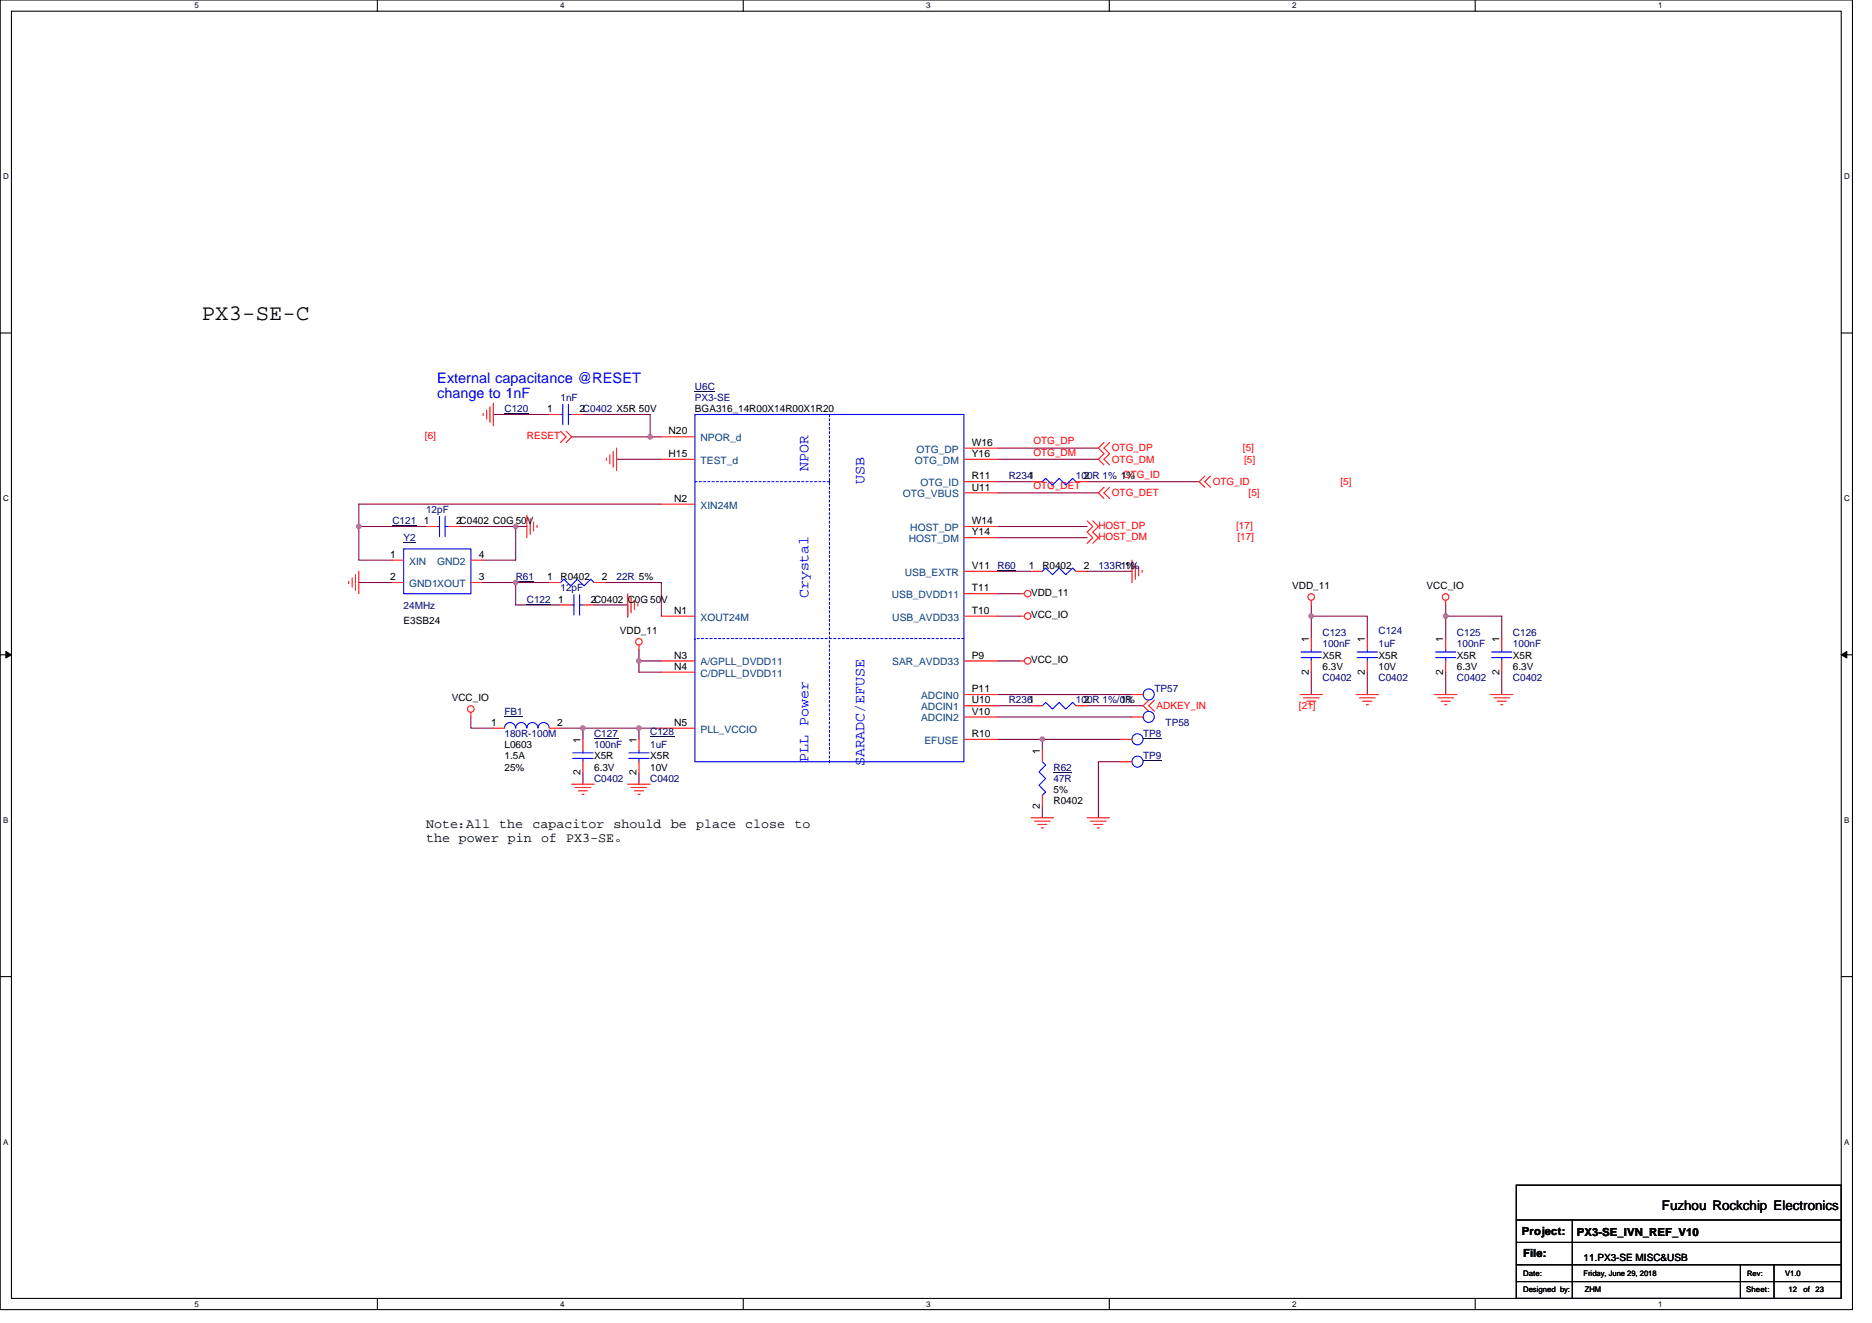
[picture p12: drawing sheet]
<svg xmlns="http://www.w3.org/2000/svg" width="297mm" height="210mm" viewBox="0 0 297 210" stroke-linecap="round" stroke-linejoin="round" font-family="sans-serif">
<path d="M0 0h293.9v207.9h-293.9zM1.8 1.8h290.4v204.3h-290.4z" fill="none" stroke="#000" stroke-width=".17"/>
<g fill="#fff">
<path d="M30.8 .2h.7v1.4h-.7z"/>
<path d="M30.8 206.3h.7v1.4h-.7z"/>
</g>
<path d="M59.9 0v1.8M59.9 206.1v1.8" fill="none" stroke="#000" stroke-width=".17"/>
<g fill="#fff">
<path d="M88.9 .2h.7v1.4h-.7z"/>
<path d="M88.9 206.3h.7v1.4h-.7z"/>
</g>
<path d="M117.9 0v1.8M117.9 206.1v1.8" fill="none" stroke="#000" stroke-width=".17"/>
<g fill="#fff">
<path d="M147 .2h.7v1.4h-.7z"/>
<path d="M147 206.3h.7v1.4h-.7z"/>
</g>
<path d="M176 0v1.8M176 206.1v1.8" fill="none" stroke="#000" stroke-width=".17"/>
<g fill="#fff">
<path d="M205 .2h.7v1.4h-.7z"/>
<path d="M205 206.3h.7v1.4h-.7z"/>
</g>
<path d="M234.1 0v1.8M234.1 206.1v1.8" fill="none" stroke="#000" stroke-width=".17"/>
<g fill="#fff">
<path d="M263.1 .2h.7v1.4h-.7z"/>
<path d="M263.1 206.3h.7v1.4h-.7z"/>
<path d="M.5 27.3h.9v1.4h-.9z"/>
<path d="M292.6 27.3h.9v1.4h-.9z"/>
<path d="M.5 78.4h.9v1.4h-.9z"/>
<path d="M292.6 78.4h.9v1.4h-.9z"/>
</g>
<path d="M0 52.9h1.8M292.2 52.9h1.7" fill="none" stroke="#000" stroke-width=".17"/>
<g fill="#fff">
<path d="M.5 129.5h.8v1.4h-.8z"/>
<path d="M292.6 129.5h.9v1.4h-.9z"/>
</g>
<path d="M0 103.9h1.8M292.2 103.9h1.7" fill="none" stroke="#000" stroke-width=".17"/>
<path d="M.9 103.4l.9 .5-.9 .5zM292.2 103.9l.8-.5v1z" fill="#000" stroke="#000" stroke-width=".16"/>
<g fill="#fff">
<path d="M.5 180.5h.8v1.4h-.8z"/>
<path d="M292.6 180.5h.9v1.4h-.9z"/>
</g>
<path d="M0 155h1.8M292.2 155h1.7M240.6 193.6h51.6M240.6 197.2h51.6M240.6 188.1h51.6v18h-51.6zM249.5 193.6v12.5M240.6 200.7h51.6M240.6 203.4h51.6M276.2 200.7v5.4M281.5 200.7v5.4" fill="none" stroke="#000" stroke-width=".17"/>
<g fill="none" stroke="#800040" stroke-width=".17">
<path d="M78.3 65.8h8.9M90.7 69.3h12.5M92.5 65.8h10.7v3.5M97.8 72.9h7.1M103.2 69.3h1.7M158.3 76.5h5.3M158.3 71.1h16M158.3 72.9h16M158.3 78.2h16M172.5 76.5h17.8M56.9 92.5h5.4M56.9 83.6v5.3h5.4"/>
<path d="M56.9 83.6h10.7M72.9 83.6h8.9M76.5 92.5h5.3M81.8 92.5h5.4M81.8 83.6v5.3h-5.3M81.8 92.5v3.5h7.1M81.8 83.6h1.8M94.3 96h5.3v2M96.1 92.5h8.8v5.3M104.9 80h-48v3.6M158.3 90.7h5.3M158.3 94.2h3.5"/>
<path d="M158.3 97.8h3.5M158.3 85.3h14.2M158.3 83.6h14.2M172.5 90.7h7.1M208.1 96v1.8M208.1 97.8v3.5M208.1 97.8h8.9v3.5M229.4 96v5.3M229.4 97.8h8.9v3.5M74.7 113.8v1.8h3.6M88.9 115.6h3.6v1.7M92.5 115.6h8.9v1.7"/>
<path d="M101.4 104.9h3.5M101.4 103.1v1.8M101.4 104.9v1.8h3.5M101.4 115.6h3.5M158.3 112h5.3M158.3 117.3h7.1M158.3 104.9h3.5M158.3 113.8h21.3M158.3 110.2h21.3M165.4 117.3h12.4M165.4 117.3v1.8M172.5 112h8.9"/>
<path d="M208.1 106.7v3.5M217 106.7v3.5M229.4 106.7v3.5M238.3 106.7v3.5M92.5 122.7v1.8M101.4 122.7v1.8M165.4 128v1.8M177.8 120.9h-3.5v8.9"/>
</g>
<g fill="#f0f" stroke="#f0f" stroke-width=".17">
<circle cx="56.9" cy="83.6" r=".35"/>
<circle cx="81.8" cy="83.6" r=".35"/>
<circle cx="81.8" cy="92.4" r=".35"/>
<circle cx="101.4" cy="104.9" r=".35"/>
<circle cx="103.2" cy="69.3" r=".35"/>
<circle cx="101.4" cy="115.6" r=".35"/>
<circle cx="92.5" cy="115.6" r=".35"/>
<circle cx="165.4" cy="117.3" r=".35"/>
<circle cx="229.4" cy="97.8" r=".35"/>
<circle cx="208.1" cy="97.8" r=".35"/>
</g>
<g fill="none" stroke="#f00" stroke-width=".17">
<path d="M76.7 65.6v.4M77.2 65.1v1.4M77.7 64.5v2.5M78.3 64v3.6M87.2 65.8h1.7M88.9 68.5l.9 .8-.9 .9M89.8 68.5l.9 .8-.9 .9M90.7 65.8h1.8M96.2 72.7v.4M96.8 72.2v1.4M97.3 71.6v2.5M97.8 71.1v3.6"/>
<path d="M104.9 69.3h5.4M104.9 72.9h5.4M152.9 76.5h5.4M152.9 78.2h5.4M152.9 71.1h5.4M152.9 72.9h5.4M163.6 76.5h1.8M170.7 76.5h1.8M175.2 70.2l-.9 .9 .9 .9-.9 .9 .9 .9M175.2 77.3l-.9 .9 .9 .9M176.1 70.2l-.9 .9 .9 .9-.9 .9 .9 .9M176.1 77.3l-.9 .9 .9 .9"/>
<path d="M191.2 75.6l-.9 .9 .9 .8M192.1 75.6l-.9 .9 .9 .8M55.3 92.3v.3M55.9 91.7v1.5M56.4 91.2v2.5M56.9 90.7v3.5M67.6 83.6h1.8M71.2 83.6h1.7M83.6 81.8v3.5M84.1 82.3v2.5M84.7 82.8v1.5M85.2 83.4v.3"/>
<path d="M87.2 92.5h1.7M88.9 96h1.8M92.5 96h1.8M94.3 92.5h1.8M99.6 94.2v3.6M100.1 94.8v2.5M100.7 95.3v1.4M101.2 95.8v.4M104.9 80h5.4M104.9 97.8h5.4M152.9 97.8h5.4M152.9 94.2h5.4"/>
<path d="M152.9 90.7h5.4M152.9 85.3h5.4M152.9 83.6h5.4M161.8 97.8h.8M161.8 94.2h.8M163.6 90.7h1.8M170.7 90.7h1.8M172.5 82.7l.9 .9-.9 .9 .9 .8-.9 .9M173.4 82.7l.9 .9-.9 .9 .9 .8-.9 .9M179.6 88.9v3.6M180.1 89.4v2.5M180.7 90v1.4"/>
<path d="M181.2 90.5v.3M208.1 95.3v.7M229.4 95.3v.7M74.7 113.1v.7M78.3 115.6h1.7M87.2 115.6h1.7M92.5 117.3v1.8M101.4 117.3v1.8M101.4 102.4v.7M104.9 106.7h5.4M104.9 104.9h5.4M104.9 115.6h5.4"/>
<path d="M152.9 117.3h5.4M152.9 113.8h5.4M152.9 112h5.4M152.9 110.2h5.4M152.9 104.9h5.4M161.8 104.9h.8M163.6 112h1.8M165.4 119.1v1.8M170.7 112h1.8M177.8 117.3h1.8M179.6 110.2h1.8M182.3 111.1l-.9 .9 .9 .9"/>
<path d="M183.2 111.1l-.9 .9 .9 .9M206.3 110.2h3.5M206.8 110.8h2.5M207.3 111.3h1.5M207.9 111.8h.3M208.1 101.3v1.8M208.1 104.9v1.8M215.2 110.2h3.5M215.7 110.8h2.5M216.2 111.3h1.5M216.8 111.8h.3M217 101.3v1.8"/>
<path d="M217 104.9v1.8M227.6 110.2h3.6M228.2 110.8h2.4M228.7 111.3h1.4M229.2 111.8h.4M229.4 101.3v1.8M229.4 104.9v1.8M236.5 110.2h3.6M237 110.8h2.5M237.6 111.3h1.4M238.1 111.8h.4M238.3 101.3v1.8"/>
<path d="M238.3 104.9v1.8M90.7 124.5h3.6M91.2 125h2.5M91.8 125.5h1.4M92.3 126.1h.4M92.5 120.9v1.8M99.6 124.5h3.6M100.1 125h2.5M100.7 125.5h1.4M101.2 126.1h.4M101.4 120.9v1.8M163.6 129.8h3.6"/>
<path d="M164.1 130.3h2.5M164.7 130.9h1.4M165.2 131.4h.4M165.4 126.2v1.8M172.5 129.8h3.6M173 130.3h2.5M173.6 130.9h1.4M174.1 131.4h.4"/>
<circle cx="163.1" cy="97.8" r=".52"/>
<circle cx="163.1" cy="94.2" r=".52"/>
<circle cx="208.1" cy="94.8" r=".52"/>
<circle cx="229.4" cy="94.8" r=".52"/>
<circle cx="74.7" cy="112.5" r=".52"/>
<circle cx="101.4" cy="101.9" r=".52"/>
<circle cx="163.1" cy="104.9" r=".52"/>
</g>
<g fill="none" stroke="#00f" stroke-width=".17">
<path d="M88.9 65.8h.4M89.3 64.2v3.2M90.2 65.8h.5M90.2 64.2v3.2M110.3 65.8h42.6v55.1h-42.6zM165.4 76.5l.5-.6 1.1 1.1 1.1-1.1 1 1.1 1.1-1.1 .5 .6M64 87.1h10.7v7.1h-10.7zM69.4 83.6h.3M69.7 82v3.2M70.6 82v3.2M70.6 83.6h.6M88.9 92.5l.6-.6 1 1.1 1.1-1.1 1.1 1.1 1-1.1 .6 .6"/>
<path d="M90.7 96h.4M91.1 94.4v3.2M92 94.4v3.2M92 96h.5M165.4 90.7l.5-.6 1.1 1.1 1.1-1.1 1 1.1 1.1-1.1 .5 .6M81.8 115.5a.88 .88 0 0 0-.9-.8 .88 .88 0 0 0-.9 .8M83.6 115.5a.88 .88 0 0 0-.9-.8 .88 .88 0 0 0-.9 .8M87.1 115.5a.89 .89 0 0 0-.8-.8 .89 .89 0 0 0-.9 .8 .88 .88 0 0 0-.9-.8 .88 .88 0 0 0-.9 .8M90.9 119.5h3.2M92.5 119.1v.4M99.8 119.5h3.2M101.4 119.1v.4"/>
<path d="M165.4 112l.5-.5 1.1 1 1.1-1 1 1 1.1-1 .5 .5M206.5 104.4h3.2M206.5 103.5h3.2M208.1 103.1v.4M208.1 104.4v.5M215.3 104.4h3.3M215.3 103.5h3.3M217 103.1v.4M217 104.4v.5M227.8 104.4h3.2M227.8 103.5h3.2M229.4 103.1v.4"/>
<path d="M229.4 104.4v.5M236.7 104.4h3.2M236.7 103.5h3.2M238.3 103.1v.4M238.3 104.4v.5M90.9 120.4h3.2M92.5 120.4v.5M99.8 120.4h3.2M101.4 120.4v.5M165.4 120.9l.5 .5-1 1.1 1 1.1-1 1 1 1.1-.5 .5"/>
<circle cx="180.5" cy="117.3" r=".88"/>
<circle cx="182.3" cy="110.2" r=".88"/>
</g>
<path d="M80 65.6h3.9M110.3 62.1h3.2M62.3 83.4h3.8M81.8 92.3h2.9M83.6 95.9h3.8M158.3 90.5h2.9M80 113.7h3M94.3 117.2h3.8M103.2 116.9h3.8M181.4 117.2h2.9M167.2 122.5h2.9" fill="none" stroke="#000080" stroke-width=".16"/>
<path d="M110.3 76.5h21.3M131.6 65.8v55.1M131.6 76.5h.1M110.3 101.3h.1M152.9 101.3h-42.6M131.6 120.9h.1" fill="none" stroke="#00f" stroke-width=".17" stroke-dasharray=".3 .3"/>
<path d="M64 86h2v.1h-2z" fill="#000080"/>
<path d="M62.3 88.9h1.7M62.3 92.5h1.7M74.7 92.5h1.8M74.7 88.9h1.8M179.6 113.8h1.8M177.8 120.9h1.8" fill="none" stroke="#f00" stroke-width=".17"/>
<g fill="none" stroke="#00f" stroke-width=".17">
<circle cx="182.3" cy="113.8" r=".88"/>
<circle cx="180.5" cy="120.9" r=".88"/>
</g>
<path d="M181.4 120.8h2.9" fill="none" stroke="#000080" stroke-width=".16"/>
<g fill="#f0f" stroke="#f0f" stroke-width=".17">
<circle cx="56.9" cy="83.6" r=".35"/>
<circle cx="81.8" cy="83.6" r=".35"/>
<circle cx="81.8" cy="92.4" r=".35"/>
<circle cx="101.4" cy="104.9" r=".35"/>
<circle cx="103.2" cy="69.3" r=".35"/>
<circle cx="101.4" cy="115.6" r=".35"/>
<circle cx="92.5" cy="115.6" r=".35"/>
<circle cx="165.4" cy="117.3" r=".35"/>
<circle cx="229.4" cy="97.8" r=".35"/>
<circle cx="208.1" cy="97.8" r=".35"/>
</g>
<text font-size="3.5" x="32" y="50.8">PX3-SE-C</text>
<g font-size="2.4" fill="#00f">
<text x="128.3" y="74.7" transform="rotate(-90 128.3 74.7)">NPOR</text>
<text x="137.2" y="76.8" transform="rotate(-90 137.2 76.8)">USB</text>
<text x="128.3" y="95" transform="rotate(-90 128.3 95)">Crystal</text>
<text x="128.3" y="120.9" transform="rotate(-90 128.3 120.9)">PLL Power</text>
<text x="137.2" y="121.6" transform="rotate(-90 137.2 121.6)">SARADC/EFUSE</text>
</g>
<g font-size="2.3" fill="#00f">
<text x="69.4" y="60.7">External capacitance @RESET</text>
<text x="69.4" y="63.1">change to 1nF</text>
</g>
<g font-size="2.1">
<text x="67.6" y="131.5">Note：</text>
<text x="74" y="131.5">All the capacitor should be place close to</text>
<text x="67.6" y="133.6">the power pin of PX3-SE。</text>
<text x="263.7" y="192">Fuzhou Rockchip Electronics</text>
</g>
<g font-size="1.8">
<text x="241.5" y="196">Project:</text>
<text x="250.2" y="196.2">PX3-SE_IVN_REF_V10</text>
<text x="241.7" y="199.5">File:</text>
</g>
<g font-size="1.6" fill="#000080">
<text x="80" y="65.4">C120</text>
<text x="88.9" y="63.6">1nF</text>
<text x="110.3" y="61.9">U6C</text>
<text x="110.3" y="63.6">PX3-SE</text>
<text x="160.1" y="76.1">R2341</text>
<text x="170.7" y="76.1">100R 1% 1%</text>
<text x="62.3" y="83.2">C121</text>
<text x="67.6" y="81.4">12pF</text>
<text x="64" y="85.9">Y2</text>
<text x="81.8" y="92.1">R61</text>
<text x="83.6" y="95.7">C122</text>
<text x="88.9" y="93.9">12pF</text>
<text x="97.8" y="92.1">22R 5%</text>
<text x="158.3" y="90.3">R60</text>
<text x="174.3" y="90.3">133R 1%</text>
<text x="64" y="96.7">24MHz</text>
<text x="209.8" y="101">C123</text>
<text x="218.7" y="100.6">C124</text>
<text x="231.2" y="101">C125</text>
<text x="240.1" y="101">C126</text>
<text x="209.8" y="102.8">100nF</text>
<text x="218.7" y="102.8">1uF</text>
<text x="231.2" y="102.8">100nF</text>
<text x="240.1" y="102.8">100nF</text>
<text x="80" y="113.4">FB1</text>
<text x="160.1" y="111.7">R2361</text>
<text x="170.7" y="111.7">100R 1%/0R</text>
<text x="183.2" y="109.9">TP57</text>
<text x="209.8" y="108.1">C0402</text>
<text x="218.7" y="108.1">C0402</text>
<text x="231.2" y="108.1">C0402</text>
<text x="240.1" y="108.1">C0402</text>
<text x="80" y="117">180R-100M</text>
<text x="94.3" y="117">C127</text>
<text x="94.3" y="118.8">100nF</text>
<text x="103.2" y="116.6">C128</text>
<text x="103.2" y="118.8">1uF</text>
<text x="181.4" y="117">TP8</text>
<text x="185" y="115.2">TP58</text>
<text x="94.3" y="124.1">C0402</text>
<text x="103.2" y="124.1">C0402</text>
<text x="167.2" y="122.3">R62</text>
<text x="167.2" y="124.1">47R</text>
<text x="181.4" y="120.5">TP9</text>
</g>
<g font-size="1.6">
<text x="86.8" y="65.4">1</text>
<text x="92" y="65.4">2C0402 X5R 50V</text>
<text x="110.3" y="65.4">BGA316_14R00X14R00X1R20</text>
<text x="106.1" y="69">N20</text>
<text x="154.2" y="70.7">W16</text>
<text x="106.1" y="72.5">H15</text>
<text x="154.2" y="76.1">R11</text>
<text x="154.2" y="72.5">Y16</text>
<text x="154.2" y="77.9">U11</text>
<text x="172" y="76.1">2</text>
<text x="67.2" y="83.2">1</text>
<text x="72.4" y="83.2">2C0402 C0G 50V</text>
<text x="107" y="79.6">N2</text>
<text x="154.2" y="83.2">W14</text>
<text x="61.9" y="88.5">1</text>
<text x="76" y="88.5">4</text>
<text x="154.2" y="85">Y14</text>
<text x="61.9" y="92.1">2</text>
<text x="76" y="92.1">3</text>
<text x="86.8" y="92.1">1</text>
<text x="88.6" y="95.6">1</text>
<text x="88.9" y="92.1">R0402</text>
<text x="93.7" y="95.6">2C0402 C0G 50V</text>
<text x="95.5" y="92.1">2</text>
<text x="154.2" y="90.3">V11</text>
<text x="154.2" y="93.9">T11</text>
<text x="163.3" y="90.3">1</text>
<text x="163.6" y="94.6">VDD_11</text>
<text x="165.4" y="90.3">R0402</text>
<text x="172" y="90.3">2</text>
<text x="177.8" y="90.3">1%</text>
<text x="205" y="93.5">VDD_11</text>
<text x="226.4" y="93.5">VCC_IO</text>
<text x="64" y="99">E3SB24</text>
<text x="98.4" y="100.6">VDD_11</text>
<text x="107" y="97.4">N1</text>
<text x="154.2" y="97.4">T10</text>
<text x="163.6" y="98.1">VCC_IO</text>
<text x="207.7" y="101.9" transform="rotate(-90 207.7 101.9)">1</text>
<text x="216.6" y="101.9" transform="rotate(-90 216.6 101.9)">1</text>
<text x="229" y="101.9" transform="rotate(-90 229 101.9)">1</text>
<text x="237.9" y="101.9" transform="rotate(-90 237.9 101.9)">1</text>
<text x="107" y="106.3">N4</text>
<text x="107" y="104.5">N3</text>
<text x="154.2" y="104.5">P9</text>
<text x="163.6" y="105.3">VCC_IO</text>
<text x="207.7" y="107.1" transform="rotate(-90 207.7 107.1)">2</text>
<text x="209.8" y="104.5">X5R</text>
<text x="209.8" y="106.3">6.3V</text>
<text x="216.6" y="107.1" transform="rotate(-90 216.6 107.1)">2</text>
<text x="218.7" y="104.5">X5R</text>
<text x="218.7" y="106.3">10V</text>
<text x="229" y="107.1" transform="rotate(-90 229 107.1)">2</text>
<text x="231.2" y="104.5">X5R</text>
<text x="231.2" y="106.3">6.3V</text>
<text x="237.9" y="107.1" transform="rotate(-90 237.9 107.1)">2</text>
<text x="240.1" y="104.5">X5R</text>
<text x="240.1" y="106.3">6.3V</text>
<text x="71.7" y="111.3">VCC_IO</text>
<text x="154.2" y="113.4">V10</text>
<text x="154.2" y="111.6">U10</text>
<text x="154.2" y="109.9">P11</text>
<text x="172" y="111.6">2</text>
<text x="177.8" y="111.7">1%</text>
<text x="77.9" y="115.2">1</text>
<text x="80" y="118.8">L0603</text>
<text x="88.4" y="115.2">2</text>
<text x="92.1" y="117.9" transform="rotate(-90 92.1 117.9)">1</text>
<text x="101" y="117.9" transform="rotate(-90 101 117.9)">1</text>
<text x="107" y="115.2">N5</text>
<text x="154.2" y="117">R10</text>
<text x="165" y="119.7" transform="rotate(-90 165 119.7)">1</text>
<text x="80" y="120.5">1.5A</text>
<text x="80" y="122.3">25%</text>
<text x="92.1" y="123.1" transform="rotate(-90 92.1 123.1)">2</text>
<text x="94.3" y="120.5">X5R</text>
<text x="94.3" y="122.3">6.3V</text>
<text x="101" y="123.1" transform="rotate(-90 101 123.1)">2</text>
<text x="103.2" y="120.5">X5R</text>
<text x="103.2" y="122.3">10V</text>
<text x="167.2" y="125.9">5%</text>
<text x="165" y="128.4" transform="rotate(-90 165 128.4)">2</text>
<text x="167.2" y="127.7">R0402</text>
<text x="251.3" y="200.2">11.PX3-SE MISC&amp;USB</text>
</g>
<g font-size="1.6" fill="#f00">
<text x="67.4" y="69.7">[6]</text>
<text x="83.6" y="69.7">RESET</text>
<text x="164" y="70.5">OTG_DP</text>
<text x="176.4" y="71.6">OTG_DP</text>
<text x="197.2" y="71.6">[5]</text>
<text x="164" y="72.3">OTG_DM</text>
<text x="164" y="77.7">OTG_DET</text>
<text x="176.4" y="73.4">OTG_DM</text>
<text x="178.2" y="75.9">OTG_ID</text>
<text x="192.4" y="77">OTG_ID</text>
<text x="197.4" y="73.4">[5]</text>
<text x="212.7" y="77">[5]</text>
<text x="174.3" y="83.9">HOST_DP</text>
<text x="176.4" y="78.8">OTG_DET</text>
<text x="196.1" y="83.9">[17]</text>
<text x="198.1" y="78.8">[5]</text>
<text x="174.3" y="85.7">HOST_DM</text>
<text x="196.3" y="85.7">[17]</text>
<text x="183.5" y="112.5">ADKEY_IN</text>
<text x="206.1" y="112.5">[21]</text>
</g>
<g font-size="1.6" fill="#004080">
<text x="111.2" y="70.1">NPOR_d</text>
<text x="145.4" y="71.8">OTG_DP</text>
<text x="111.2" y="73.6">TEST_d</text>
<text x="145.2" y="73.6">OTG_DM</text>
<text x="146.1" y="77.2">OTG_ID</text>
<text x="111.2" y="80.7">XIN24M</text>
<text x="143.3" y="79">OTG_VBUS</text>
<text x="64.9" y="89.6">XIN</text>
<text x="69.4" y="89.6">GND2</text>
<text x="144.2" y="86.1">HOST_DM</text>
<text x="144.4" y="84.3">HOST_DP</text>
<text x="64.9" y="93.2">GND1XOUT</text>
<text x="141.5" y="95">USB_DVDD11</text>
<text x="143.6" y="91.4">USB_EXTR</text>
<text x="111.2" y="98.5">XOUT24M</text>
<text x="141.6" y="98.5">USB_AVDD33</text>
<text x="111.2" y="107.4">C/DPLL_DVDD11</text>
<text x="111.2" y="105.6">A/GPLL_DVDD11</text>
<text x="141.6" y="105.6">SAR_AVDD33</text>
<text x="146.2" y="112.7">ADCIN1</text>
<text x="146.2" y="111">ADCIN0</text>
<text x="111.2" y="116.3">PLL_VCCIO</text>
<text x="146.2" y="114.5">ADCIN2</text>
<text x="146.7" y="118.1">EFUSE</text>
</g>
<g font-size="1.3">
<text x="30.8" y="1.3">5</text>
<text x="88.9" y="1.3">4</text>
<text x="147" y="1.3">3</text>
<text x="205" y="1.3">2</text>
<text x="263.1" y="1.3">1</text>
<text x=".5" y="28.4">D</text>
<text x="292.6" y="28.4">D</text>
<text x=".5" y="79.5">C</text>
<text x="292.6" y="79.5">C</text>
<text x=".5" y="130.6">B</text>
<text x="292.6" y="130.6">B</text>
<text x=".5" y="181.7">A</text>
<text x="292.6" y="181.7">A</text>
<text x="30.8" y="207.4">5</text>
<text x="88.9" y="207.4">4</text>
<text x="147" y="207.4">3</text>
<text x="205" y="207.4">2</text>
<text x="263.1" y="207.4">1</text>
</g>
<g font-size="1.2">
<text x="241.7" y="202.6">Date:</text>
<text x="251.3" y="202.6">Friday, June 29, 2018</text>
<text x="277.2" y="202.5">Rev:</text>
<text x="283.3" y="202.6">V1.0</text>
<text x="241.7" y="205.1">Designed by:</text>
<text x="251.5" y="205.1">ZHM</text>
<text x="277" y="205.1">Sheet:</text>
<text x="283.8" y="205.1">12</text>
<text x="286.2" y="205.1">of</text>
<text x="288.1" y="205.1">23</text>
</g>
</svg>
